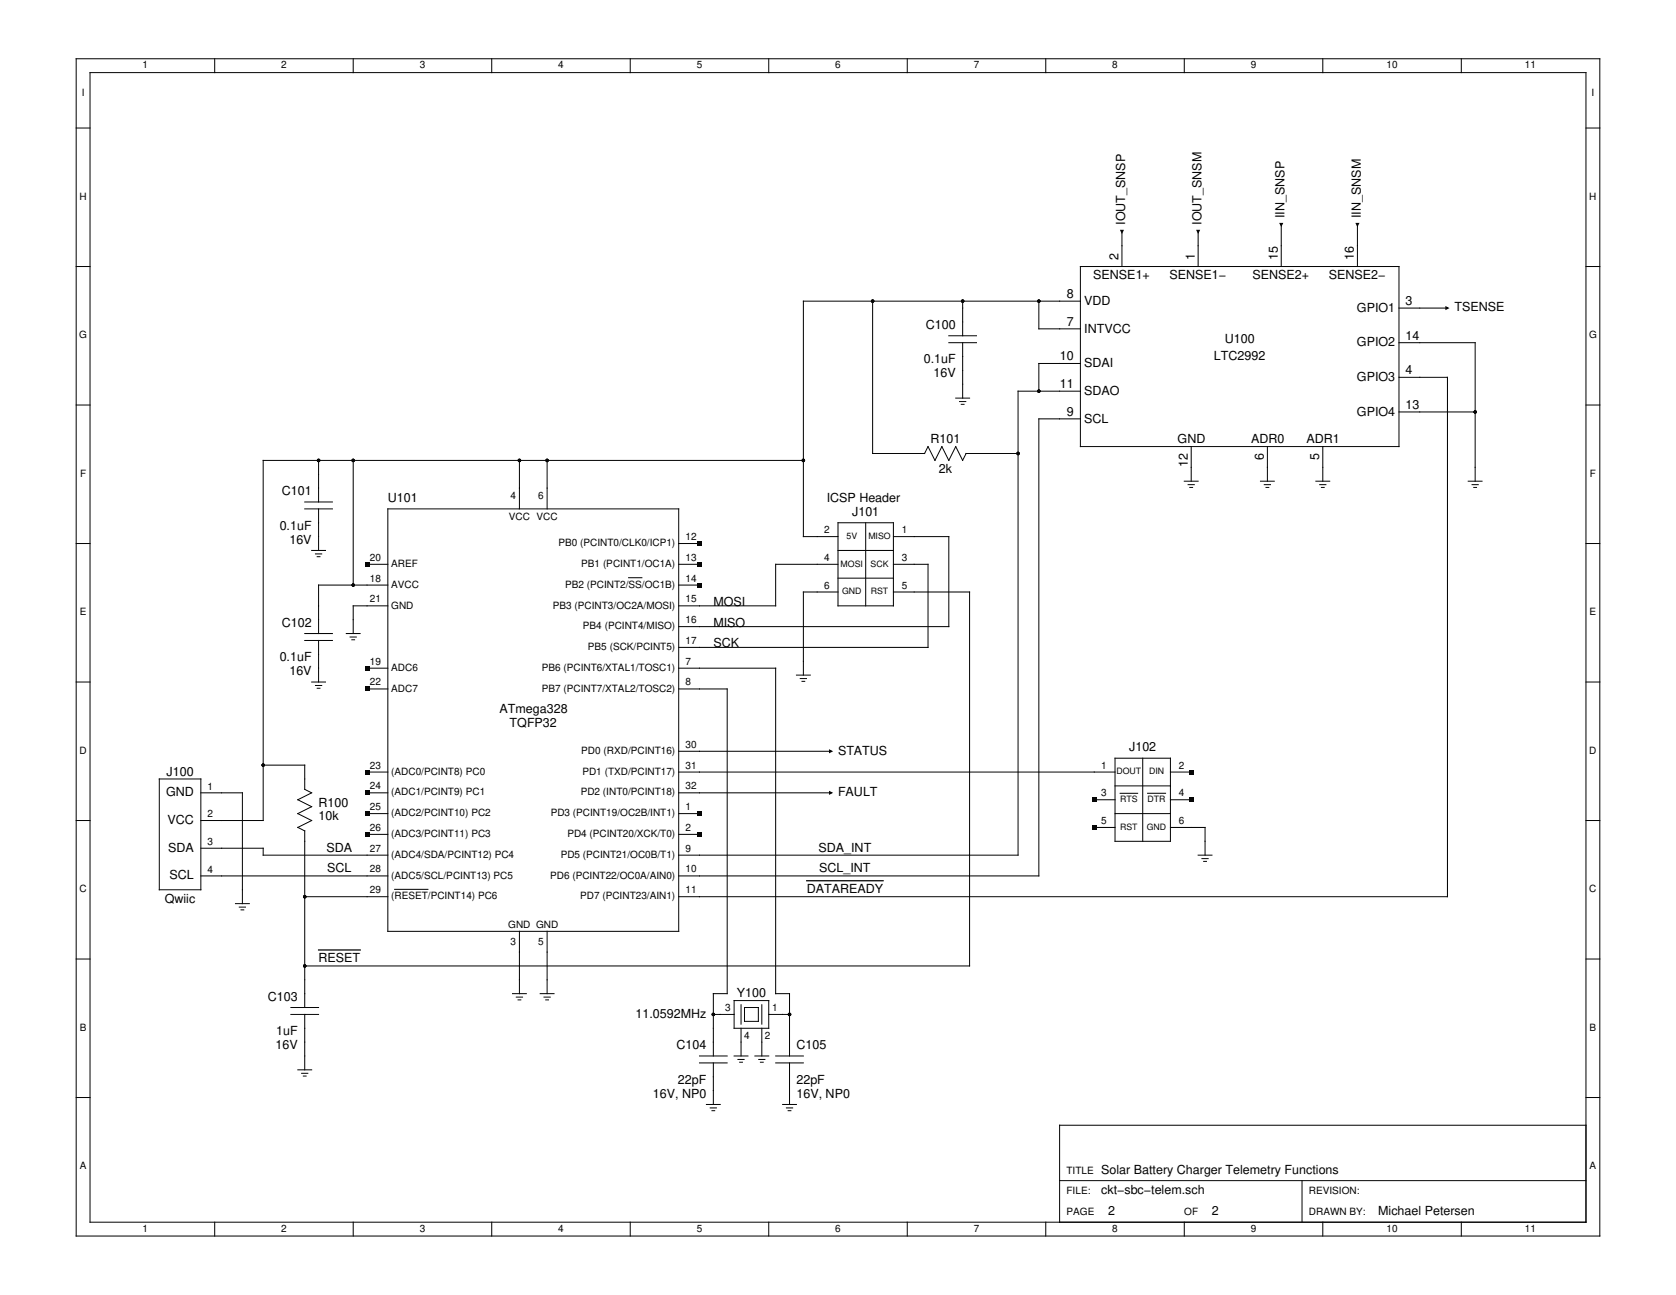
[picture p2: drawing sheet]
<svg xmlns="http://www.w3.org/2000/svg" width="279mm" height="216mm" viewBox="0 0 279 216" stroke-linecap="round" stroke-linejoin="round" font-family="sans-serif">
<g fill="none" stroke="#000" stroke-width=".17">
<path d="M12.7 9.8h254v196.3h-254zM15 12.1h249.4v191.7h-249.4zM35.8 9.8v2.3M58.9 9.8v2.3M82 9.8v2.3M105.1 9.8v2.3M128.2 9.8v2.3M151.2 9.8v2.3M174.3 9.8v2.3M197.4 9.8v2.3M220.5 9.8v2.3M243.6 9.8v2.3"/>
<path d="M12.7 21.3h2.3M187 38.7v5.7M199.7 38.7v5.7M213.6 37.5v6.9M226.3 37.5v6.9M264.4 21.3h2.3M12.7 44.4h2.3M145.5 50.2v25.4h8.6l.6-1.1 1.2 2.3 1.1-2.3 1.2 2.3 1.1-2.3 1.2 2.3M158.2 57.1h4.6M158.2 56h4.6M160.5 50.2v5.8M160.5 57.1v9.3"/>
<path d="M173.2 50.2v4.6h6.9M180.1 50.2h-46.2v39.3h5.8M180.1 44.4h53.1v30.1h-53.1zM233.2 57.1h12.7v23.1M233.2 51.4h8.1M264.4 44.4h2.3M12.7 67.5h2.3M53.1 76.8v6.9M58.9 76.8v20.7M86.6 76.8v8M91.2 76.8v8M133.9 76.8h-90v60h-10.4"/>
<path d="M159.3 66.4h2.3M160 66.9h1M160.3 67.4h.4M169.7 75.6h-8.7l-.5 1.2M180.1 69.8h-6.9v76.2h-60.1M180.1 65.2h-10.4v77.4h-56.6M180.1 60.6h-6.9v4.6M198.6 74.5v5.7M211.3 74.5v5.7M220.5 74.5v5.7M233.2 68.7h12.7M233.2 62.9h8.1v86.6h-128.2"/>
<path d="M264.4 67.5h2.3M12.7 90.6h2.3M50.8 84.8h4.6M50.8 83.7h4.6M52 91.8h2.3M52.6 92.3h1M52.9 92.8h.4M53.1 84.8v7M61.2 94.1h3.5M64.7 97.5h-11.6v8.1M64.7 84.8h48.4v70.5h-48.4zM104.8 96.3h2.2"/>
<path d="M113.1 90.6h3.5M113.1 94.1h3.5M113.1 97.5h3.5M139.7 94.1h-10.4v6.9h-16.2M139.7 87.2h9.2v13.8h-9.2zM139.7 98.7h-5.8v13.9M139.7 91.8h9.2M139.7 96.4h9.2M144.3 87.2v13.8M148.9 94.1h5.8v13.8h-41.6M148.9 89.5h9.3v15h-45.1M148.9 98.7h12.7v62.3h-110.8"/>
<path d="M197.4 80.2h2.3M198.1 80.8h1M198.4 81.3h.4M210.1 80.2h2.3M210.8 80.8h1M211.1 81.3h.4M219.4 80.2h2.3M220 80.8h1M220.3 81.3h.4M244.8 80.2h2.3M245.4 80.8h1M245.7 81.3h.4"/>
<path d="M264.4 90.6h2.3M12.7 113.7h2.3M50.8 105.6h4.6M50.8 106.8h4.6M52 113.7h2.3M52.6 114.3h1M52.9 114.7h.4M53.1 106.8v6.9M57.7 105.6h2.3M58.4 106.2h1M58.7 106.7h.4M61.2 111.4h3.5"/>
<path d="M61.2 114.9h3.5M64.7 101h-5.8v4.6M113.1 111.4h16.2v54.3h2.3v10.4M113.1 114.9h8.1v50.8h-2.3v10.4M132.8 112.6h2.3M133.4 113.1h1M133.7 113.6h.5M264.4 113.7h2.3M12.7 136.8h2.3M26.6 129.9h6.9v18.4h-6.9zM33.5 132.2h6.9v18.5M43.9 127.6h6.9v4l1.2 .6-2.4 1.1 2.4 1.2-2.4 1.1 2.4 1.2-2.4 1.2 1.2 .5"/>
<path d="M50.8 138.5v29.5M61.2 128.7h3.5M61.2 132.2h3.5M61.2 135.6h3.5M61.2 139.1h3.5M113.1 128.7h72.8M113.1 132.2h25.4M113.1 135.6h3.5M113.1 139.1h3.5M113.1 125.3h25.4M182.4 133.3h3.5M182.4 138h3.5"/>
<path d="M185.9 135.6h9.2M185.9 131h9.2M185.9 126.4h9.2v13.9h-9.2zM186.7 132.3h2.9M190.5 126.4v13.9M191.3 132.3h3M195.1 128.7h3.5M195.1 133.3h3.5M195.1 138h5.8v4.6M264.4 136.8h2.3M12.7 159.9h2.3M33.5 141.4h10.4v1.2h20.8"/>
<path d="M33.5 146h31.2M39.3 150.7h2.3M39.9 151.2h1M40.2 151.7h.4M50.8 149.5h13.9M65.8 148.3h5.5M86.6 155.3v10.4M91.2 155.3v10.4M199.7 142.6h2.3M200.4 143.1h1M200.7 143.6h.4M264.4 159.9h2.3"/>
<path d="M48.5 168h4.6M48.5 169.1h4.6M49.6 178.4h2.4M50.3 178.9h1M50.6 179.4h.4M50.8 169.1v9.3M85.4 165.7h2.3M86.1 166.2h1M86.4 166.7h.4M90.1 165.7h2.3M90.7 166.2h1M91 166.7h.4"/>
<path d="M116.6 176.1h4.6M116.6 177.2h4.6M118.9 169.1h3.5M118.9 177.2v6.9M122.4 166.8h5.8v4.6h-5.8zM122.4 176.1h2.3M123 176.6h1.1M123.3 177.1h.5M123.5 167.5v3.2M123.5 171.4v4.7M124.1 168h2.3v2.3h-2.3zM125.8 176.1h2.4"/>
<path d="M126.5 176.6h1M126.8 177.1h.4M127 167.5v3.2M127 171.4v4.7M128.2 169.1h3.4M129.3 176.1h4.6M129.3 177.2h4.6M131.6 177.2v6.9M12.7 183h2.3M117.8 184.1h2.3M118.4 184.7h1M118.7 185.2h.4"/>
<path d="M130.5 184.1h2.3M131.1 184.7h1M131.4 185.2h.4M176.6 196.8h87.8M217.1 196.8v7M264.4 187.6h-87.8v16.2M264.4 183h2.3M35.8 203.8v2.3M58.9 203.8v2.3M82 203.8v2.3M105.1 203.8v2.3M128.2 203.8v2.3"/>
<path d="M151.2 203.8v2.3M174.3 203.8v2.3M197.4 203.8v2.3M220.5 203.8v2.3M243.6 203.8v2.3"/>
</g>
<g fill="#000">
<path d="M186.7 38.3h.7l-.4 .7zM199.4 38.3h.7l-.4 .7zM213.2 37.2h.7l-.3 .7zM225.9 37.2h.7l-.3 .7zM241 51l.6 .4-.6 .3zM60.8 93.7h.7v.7h-.7zM116.3 90.3h.7v.7h-.7zM116.3 93.7h.7v.7h-.7zM116.3 97.2h.7v.7h-.7zM60.8 111.1h.7v.6h-.7zM60.8 114.5h.7v.7h-.7zM60.8 128.4h.7v.7h-.7z"/>
<path d="M60.8 131.8h.7v.7h-.7zM60.8 135.3h.7v.7h-.7zM60.8 138.8h.7v.7h-.7zM116.3 135.3h.7v.7h-.7zM116.3 138.8h.7v.7h-.7zM138.2 131.8l.7 .4-.7 .3zM138.2 124.9l.7 .4-.7 .3zM182.1 133h.7v.7h-.7zM182.1 137.6h.7v.7h-.7zM198.2 128.4h.7v.7h-.7zM198.2 133h.7v.7h-.7z"/>
<circle cx="145.5" cy="50.2" r=".29"/>
<circle cx="160.5" cy="50.2" r=".29"/>
<circle cx="173.2" cy="50.2" r=".29"/>
<circle cx="53.1" cy="76.8" r=".29"/>
<circle cx="58.9" cy="76.8" r=".29"/>
<circle cx="86.6" cy="76.8" r=".29"/>
<circle cx="91.2" cy="76.8" r=".29"/>
<circle cx="133.9" cy="76.8" r=".29"/>
<circle cx="169.7" cy="75.6" r=".29"/>
<circle cx="173.2" cy="65.2" r=".29"/>
<circle cx="245.9" cy="68.7" r=".29"/>
<circle cx="58.9" cy="97.5" r=".29"/>
<circle cx="43.9" cy="127.6" r=".29"/>
<circle cx="50.8" cy="149.5" r=".29"/>
<circle cx="50.8" cy="161" r=".29"/>
<circle cx="118.9" cy="169.1" r=".29"/>
<circle cx="131.6" cy="169.1" r=".29"/>
</g>
<path d="M53.1 158.4h7M134.5 146.8h12.7" fill="none" stroke="#000" stroke-width=".21"/>
<g font-size="2.1">
<text x="187.6" y="37.5" transform="rotate(-90 187.6 37.5)">IOUT_SNSP</text>
<text x="200.3" y="37.5" transform="rotate(-90 200.3 37.5)">IOUT_SNSM</text>
<text x="214.1" y="36.4" transform="rotate(-90 214.1 36.4)">IIN_SNSP</text>
<text x="226.8" y="36.4" transform="rotate(-90 226.8 36.4)">IIN_SNSM</text>
<text x="182.3" y="46.6">SENSE1+</text>
<text x="186.5" y="43.3" transform="rotate(-90 186.5 43.3)">2</text>
<text x="195" y="46.6">SENSE1−</text>
<text x="199.2" y="43.3" transform="rotate(-90 199.2 43.3)">1</text>
<text x="208.8" y="46.6">SENSE2+</text>
<text x="213" y="43.3" transform="rotate(-90 213 43.3)">15</text>
<text x="221.5" y="46.6">SENSE2−</text>
<text x="225.7" y="43.3" transform="rotate(-90 225.7 43.3)">16</text>
<text x="177.9" y="49.7">8</text>
<text x="180.7" y="50.8">VDD</text>
<text x="226.2" y="52">GPIO1</text>
<text x="234.3" y="50.8">3</text>
<text x="242.5" y="51.9">TSENSE</text>
<text x="154.3" y="54.8">C100</text>
<text x="177.9" y="54.3">7</text>
<text x="180.7" y="55.4">INTVCC</text>
<text x="202.4" y="60">LTC2992</text>
<text x="204.2" y="57.1">U100</text>
<text x="226.2" y="57.7">GPIO2</text>
<text x="234.3" y="56.6">14</text>
<text x="154" y="60.6">0.1uF</text>
<text x="155.6" y="62.9">16V</text>
<text x="176.7" y="64.7">11</text>
<text x="176.7" y="60.1">10</text>
<text x="180.7" y="65.8">SDAO</text>
<text x="180.7" y="61.2">SDAI</text>
<text x="226.2" y="63.5">GPIO3</text>
<text x="234.3" y="62.4">4</text>
<text x="177.9" y="69.3">9</text>
<text x="180.7" y="70.4">SCL</text>
<text x="226.2" y="69.3">GPIO4</text>
<text x="234.3" y="68.2">13</text>
<text x="155.1" y="73.9">R101</text>
<text x="196.3" y="73.9">GND</text>
<text x="198" y="77.9" transform="rotate(-90 198 77.9)">12</text>
<text x="208.6" y="73.9">ADR0</text>
<text x="210.7" y="76.7" transform="rotate(-90 210.7 76.7)">6</text>
<text x="217.8" y="73.9">ADR1</text>
<text x="219.9" y="76.7" transform="rotate(-90 219.9 76.7)">5</text>
<text x="47" y="82.5">C101</text>
<text x="64.7" y="83.7">U101</text>
<text x="137.8" y="83.7">ICSP Header</text>
<text x="156.5" y="78.9">2k</text>
<text x="46.6" y="88.3">0.1uF</text>
<text x="142.1" y="86">J101</text>
<text x="48.2" y="90.6">16V</text>
<text x="118.9" y="101">MOSI</text>
<text x="47" y="104.5">C102</text>
<text x="118.9" y="107.9">SCK</text>
<text x="118.9" y="104.5">MISO</text>
<text x="46.6" y="110.2">0.1uF</text>
<text x="48.2" y="112.6">16V</text>
<text x="83.3" y="118.9">ATmega328</text>
<text x="85" y="121.2">TQFP32</text>
<text x="139.7" y="125.8">STATUS</text>
<text x="188.2" y="125.3">J102</text>
<text x="27.8" y="129.3">J100</text>
<text x="27.7" y="132.7">GND</text>
<text x="27.9" y="137.4">VCC</text>
<text x="53.1" y="134.5">R100</text>
<text x="53.1" y="136.8">10k</text>
<text x="139.7" y="132.7">FAULT</text>
<text x="28" y="142">SDA</text>
<text x="54.4" y="142">SDA</text>
<text x="136.5" y="142">SDA_INT</text>
<text x="28.3" y="146.6">SCL</text>
<text x="54.5" y="145.5">SCL</text>
<text x="134.5" y="148.9">DATAREADY</text>
<text x="136.6" y="145.5">SCL_INT</text>
<text x="27.5" y="150.5">Qwiic</text>
<text x="53.1" y="160.5">RESET</text>
<text x="44.7" y="166.8">C103</text>
<text x="122.8" y="166.2">Y100</text>
<text x="46.1" y="172.6">1uF</text>
<text x="105.9" y="169.7">11.0592MHz</text>
<text x="45.9" y="174.9">16V</text>
<text x="112.8" y="174.9">C104</text>
<text x="132.8" y="174.9">C105</text>
<text x="108.8" y="183">16V, NP0</text>
<text x="113" y="180.7">22pF</text>
<text x="132.8" y="180.7">22pF</text>
<text x="132.8" y="183">16V, NP0</text>
<text x="183.6" y="195.7">Solar Battery Charger Telemetry Functions</text>
<text x="183.6" y="199.1">ckt−sbc−telem.sch</text>
<text x="184.7" y="202.6">2</text>
<text x="202" y="202.6">2</text>
<text x="229.8" y="202.6">Michael Petersen</text>
</g>
<g font-size="1.7">
<text x="23.8" y="11.4">1</text>
<text x="46.9" y="11.4">2</text>
<text x="70" y="11.4">3</text>
<text x="93.1" y="11.4">4</text>
<text x="116.1" y="11.4">5</text>
<text x="139.2" y="11.4">6</text>
<text x="162.3" y="11.4">7</text>
<text x="185.4" y="11.4">8</text>
<text x="208.5" y="11.4">9</text>
<text x="231.1" y="11.4">10</text>
<text x="254.2" y="11.4">11</text>
<text x="13.6" y="16">I</text>
<text x="265.3" y="16">I</text>
<text x="13.3" y="33.3">H</text>
<text x="264.9" y="33.3">H</text>
<text x="13.2" y="56.4">G</text>
<text x="264.9" y="56.4">G</text>
<text x="13.3" y="79.5">F</text>
<text x="85.1" y="83.1">4</text>
<text x="89.7" y="83.1">6</text>
<text x="265" y="79.5">F</text>
<text x="84.8" y="86.7">VCC VCC</text>
<text x="137.4" y="88.9">2</text>
<text x="150.3" y="88.9">1</text>
<text x="61.6" y="93.5">20</text>
<text x="65.2" y="94.5">AREF</text>
<text x="93.1" y="91.1">PB0 (PCINT0/CLK0/ICP1)</text>
<text x="96.9" y="94.5">PB1 (PCINT1/OC1A)</text>
<text x="114.3" y="90">12</text>
<text x="114.3" y="93.5">13</text>
<text x="137.4" y="93.5">4</text>
<text x="150.3" y="93.5">3</text>
<text x="61.6" y="100.4">21</text>
<text x="61.6" y="97">18</text>
<text x="65.2" y="101.4">GND</text>
<text x="65.2" y="98">AVCC</text>
<text x="92.2" y="101.4">PB3 (PCINT3/OC2A/MOSI)</text>
<text x="94.2" y="98">PB2 (PCINT2/SS/OC1B)</text>
<text x="114.3" y="97">14</text>
<text x="114.3" y="100.4">15</text>
<text x="137.4" y="98.1">6</text>
<text x="150.3" y="98.1">5</text>
<text x="13.3" y="102.6">E</text>
<text x="97.2" y="104.9">PB4 (PCINT4/MISO)</text>
<text x="114.3" y="103.9">16</text>
<text x="114.3" y="107.4">17</text>
<text x="265" y="102.6">E</text>
<text x="61.6" y="110.8">19</text>
<text x="65.2" y="111.8">ADC6</text>
<text x="90.3" y="111.8">PB6 (PCINT6/XTAL1/TOSC1)</text>
<text x="98" y="108.4">PB5 (SCK/PCINT5)</text>
<text x="114.3" y="110.8">7</text>
<text x="61.6" y="114.3">22</text>
<text x="65.2" y="115.3">ADC7</text>
<text x="90.3" y="115.3">PB7 (PCINT7/XTAL2/TOSC2)</text>
<text x="114.3" y="114.3">8</text>
<text x="13.3" y="125.7">D</text>
<text x="96.9" y="125.7">PD0 (RXD/PCINT16)</text>
<text x="114.3" y="124.7">30</text>
<text x="264.9" y="125.7">D</text>
<text x="34.6" y="131.7">1</text>
<text x="61.6" y="128.1">23</text>
<text x="61.6" y="131.6">24</text>
<text x="65.2" y="129.2">(ADC0/PCINT8) PC0</text>
<text x="97.1" y="129.2">PD1 (TXD/PCINT17)</text>
<text x="114.3" y="128.1">31</text>
<text x="114.3" y="131.6">32</text>
<text x="183.6" y="128.1">1</text>
<text x="196.5" y="128.1">2</text>
<text x="34.6" y="136.3">2</text>
<text x="61.6" y="135.1">25</text>
<text x="65.2" y="132.6">(ADC1/PCINT9) PC1</text>
<text x="65.2" y="136.1">(ADC2/PCINT10) PC2</text>
<text x="91.8" y="136.1">PD3 (PCINT19/OC2B/INT1)</text>
<text x="96.8" y="132.6">PD2 (INT0/PCINT18)</text>
<text x="114.3" y="135.1">1</text>
<text x="183.6" y="132.8">3</text>
<text x="183.6" y="137.4">5</text>
<text x="196.5" y="132.8">4</text>
<text x="196.5" y="137.4">6</text>
<text x="34.6" y="140.9">3</text>
<text x="61.6" y="138.5">26</text>
<text x="61.6" y="142">27</text>
<text x="65.2" y="139.5">(ADC3/PCINT11) PC3</text>
<text x="65.2" y="143">(ADC4/SDA/PCINT12) PC4</text>
<text x="93.5" y="143">PD5 (PCINT21/OC0B/T1)</text>
<text x="94.6" y="139.5">PD4 (PCINT20/XCK/T0)</text>
<text x="114.3" y="138.5">2</text>
<text x="114.3" y="142">9</text>
<text x="13.3" y="148.8">C</text>
<text x="34.6" y="145.5">4</text>
<text x="61.6" y="145.5">28</text>
<text x="61.6" y="148.9">29</text>
<text x="65.2" y="149.9">(RESET/PCINT14) PC6</text>
<text x="65.2" y="146.5">(ADC5/SCL/PCINT13) PC5</text>
<text x="91.7" y="146.5">PD6 (PCINT22/OC0A/AIN0)</text>
<text x="96.7" y="149.9">PD7 (PCINT23/AIN1)</text>
<text x="114.3" y="145.5">10</text>
<text x="114.3" y="148.9">11</text>
<text x="264.9" y="148.8">C</text>
<text x="84.7" y="154.7">GND GND</text>
<text x="85.1" y="157.6">3</text>
<text x="89.7" y="157.6">5</text>
<text x="13.3" y="171.9">B</text>
<text x="120.9" y="168.5">3</text>
<text x="124.1" y="173.2">4</text>
<text x="127.5" y="173.2">2</text>
<text x="128.7" y="168.5">1</text>
<text x="265" y="171.9">B</text>
<text x="13.3" y="195">A</text>
<text x="177.8" y="195.7">TITLE</text>
<text x="265" y="195">A</text>
<text x="177.8" y="199.1">FILE:</text>
<text x="177.8" y="202.6">PAGE</text>
<text x="197.4" y="202.6">OF</text>
<text x="218.2" y="199.1">REVISION:</text>
<text x="218.2" y="202.6">DRAWN BY:</text>
<text x="23.8" y="205.3">1</text>
<text x="46.9" y="205.3">2</text>
<text x="70" y="205.3">3</text>
<text x="93.1" y="205.3">4</text>
<text x="116.1" y="205.3">5</text>
<text x="139.2" y="205.3">6</text>
<text x="162.3" y="205.3">7</text>
<text x="185.4" y="205.3">8</text>
<text x="208.5" y="205.3">9</text>
<text x="231.1" y="205.3">10</text>
<text x="254.2" y="205.3">11</text>
</g>
<g font-size="1.5">
<text x="141.1" y="89.8">5V</text>
<text x="144.8" y="89.8">MISO</text>
<text x="140.1" y="94.5">MOSI</text>
<text x="145.1" y="94.5">SCK</text>
<text x="140.4" y="99.1">GND</text>
<text x="145.2" y="99.1">RST</text>
<text x="186.1" y="129.1">DOUT</text>
<text x="191.6" y="129.1">DIN</text>
<text x="186.7" y="133.7">RTS</text>
<text x="191.3" y="133.7">DTR</text>
<text x="186.7" y="138.3">RST</text>
<text x="191.2" y="138.3">GND</text>
</g>
</svg>
